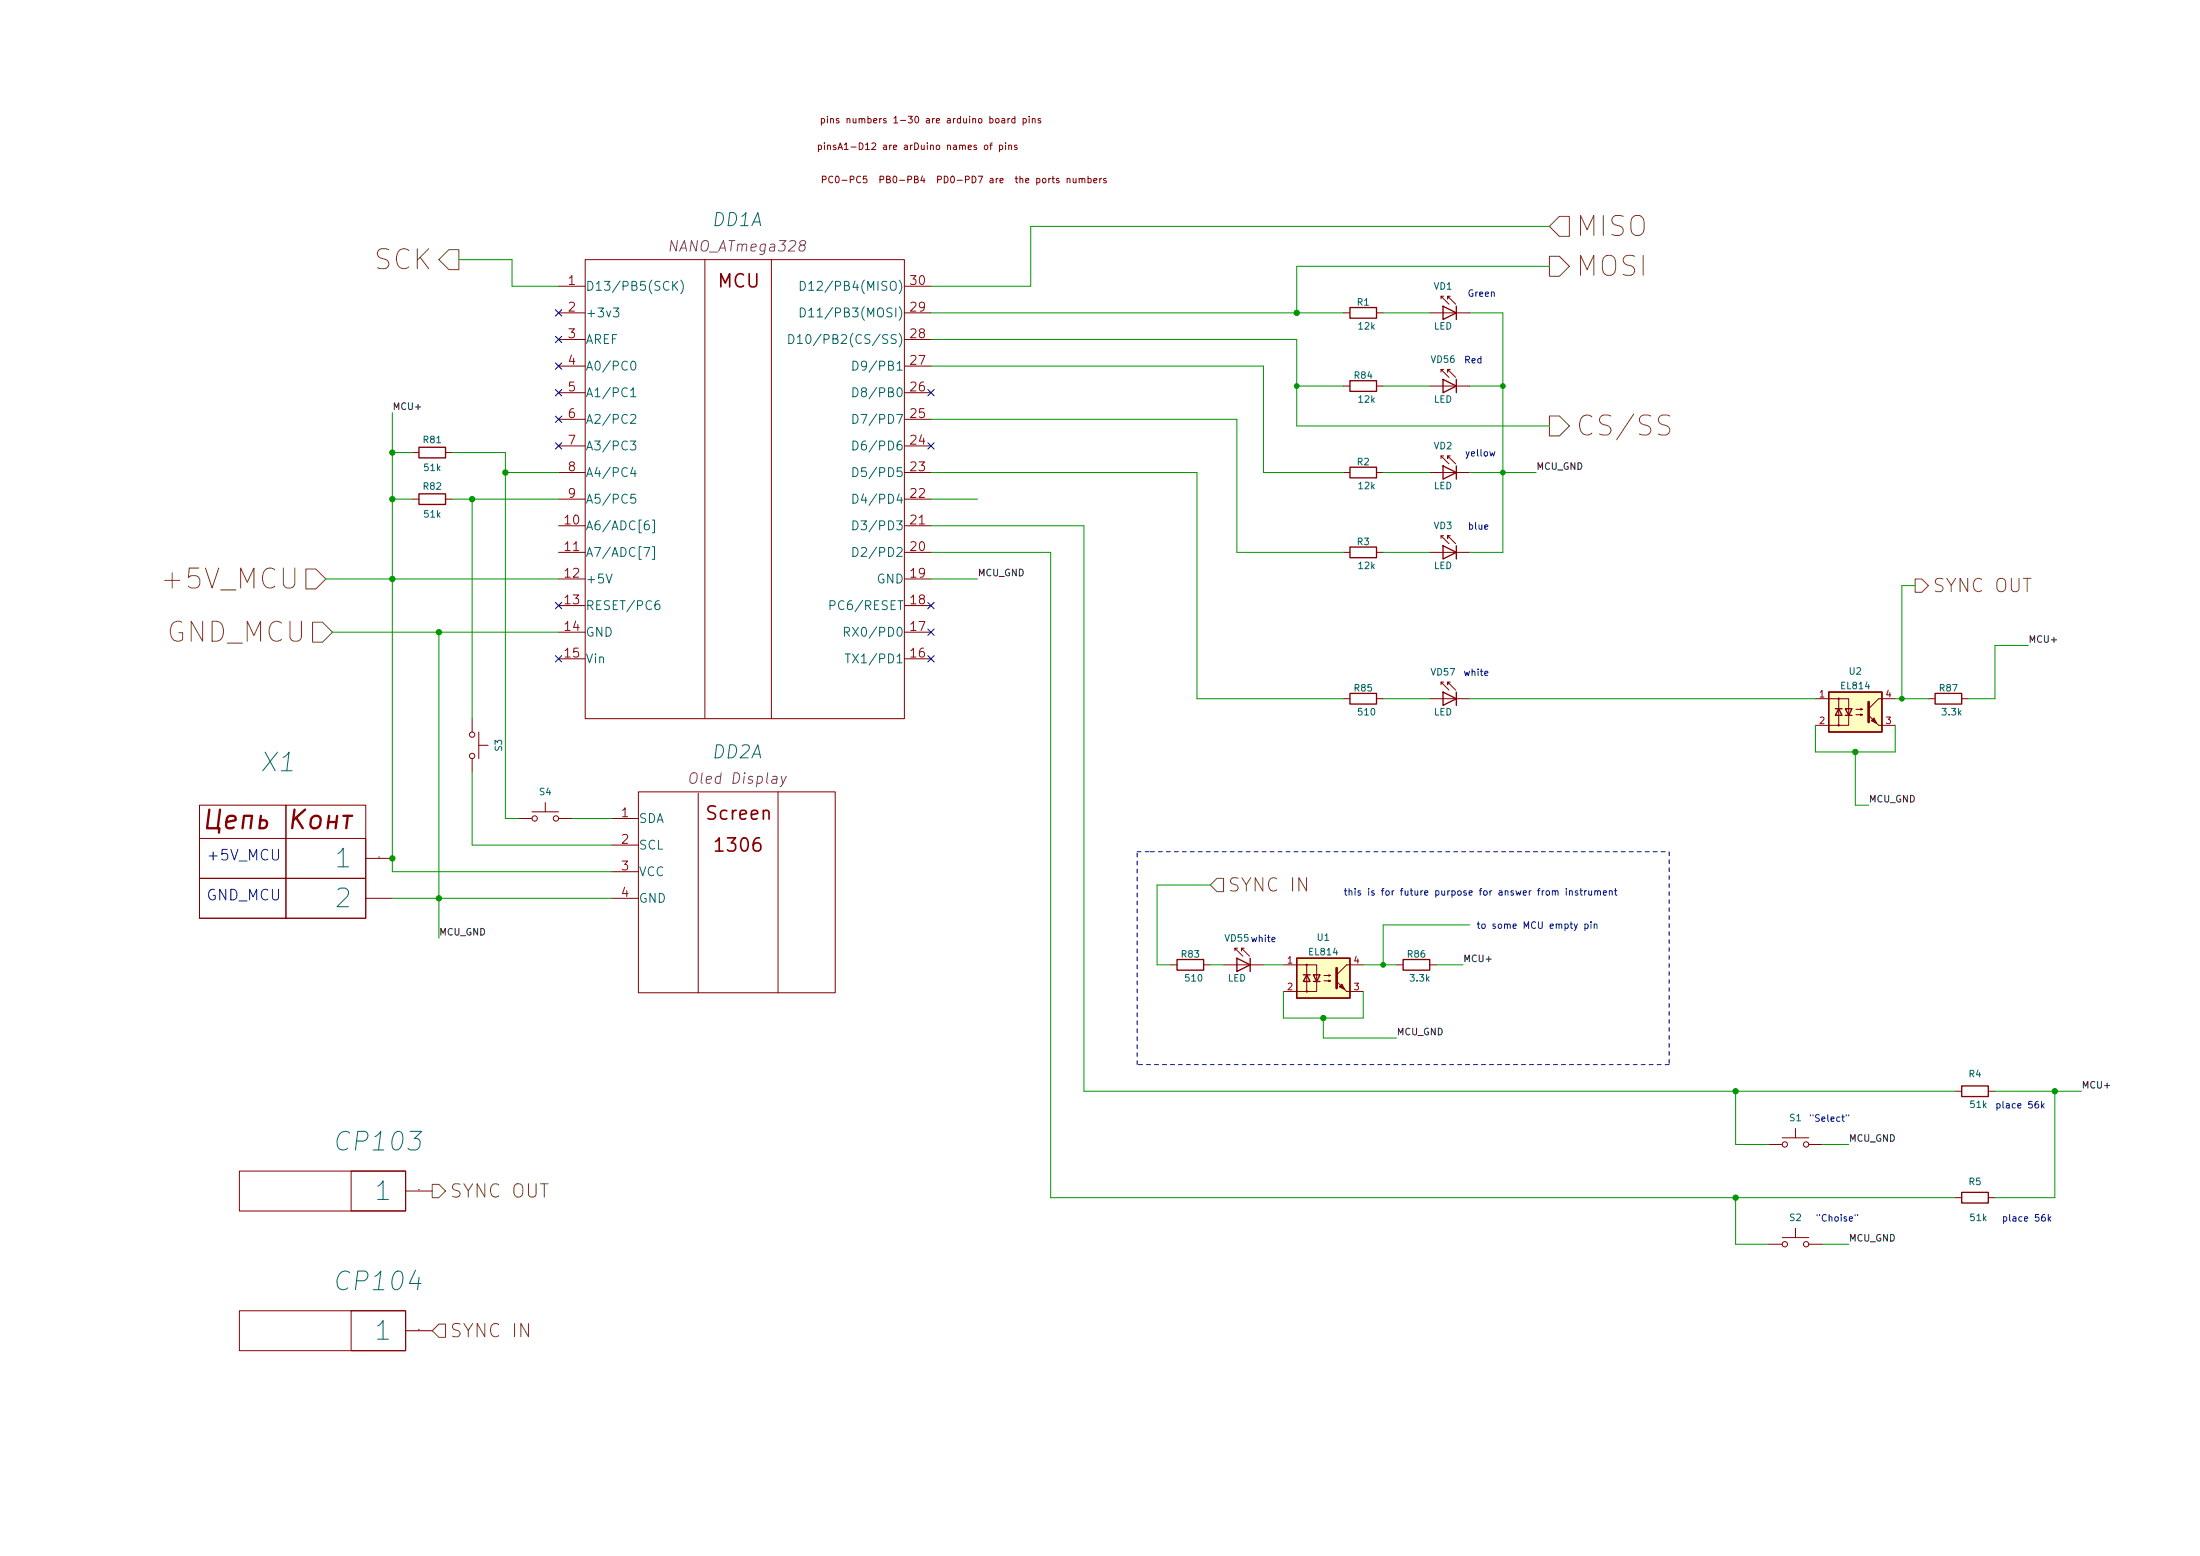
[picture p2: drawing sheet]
<svg xmlns="http://www.w3.org/2000/svg" width="420mm" height="297mm" viewBox="0 0 420 297" stroke-linecap="round" stroke-linejoin="round" font-family="sans-serif">
<g fill="none" stroke="#840000" stroke-width=".25">
<path d="M257.8 58.7h5.1v2h-5.1zM275.6 58.5l2.5 1.2-2.5 1.3zM278.1 58.5v2.5M257.8 72.7h5.1v2h-5.1zM275.6 72.4l2.5 1.3-2.5 1.3zM278.1 72.4v2.6M80 85.4h5.1v2h-5.1zM80 94.3h5.1v2h-5.1zM257.8 89.2h5.1v2h-5.1zM275.6 88.9l2.5 1.3-2.5 1.3zM278.1 88.9v2.6M257.8 104.4h5.1v2.1h-5.1z"/>
<path d="M275.6 104.2l2.5 1.2-2.5 1.3zM278.1 104.2v2.5M257.8 132.4h5.1v2h-5.1zM275.6 132.1l2.5 1.3-2.5 1.3zM278.1 132.1v2.6M349.2 132.1h10.2v7.6h-10.2zM350.5 135.3h1.3M351.2 135.3l.6 1.3h-1.3zM352.4 135.3h1.3l-.6 1.3zM352.4 136.6h1.3M369.6 132.4h5v2h-5zM224.8 183.2h5.1v2h-5.1z"/>
<path d="M236.2 182.9l2.6 1.3-2.6 1.3zM238.8 182.9v2.6M247.6 182.9h10.2v7.6h-10.2zM248.9 186.1h1.3M249.6 186.1l.6 1.3h-1.3zM250.8 186.1h1.3l-.6 1.3zM250.8 187.4h1.3M268 183.2h5v2h-5zM374.6 207.3h5.1v2h-5.1zM374.6 227.6h5.1v2.1h-5.1z"/>
</g>
<g fill="none" stroke="#840000" stroke-width=".19">
<path d="M156.3 27.8l.4-.1 .2 .2-.1 .6h-.5M156.3 27.7v1.3M156.9 22.7l.3-.1 .3 .3-.1 .5h-.5M156.9 22.6v1.3M157.1 34.3l.6-.1 .1-.1-.1-.3-.6-.2v1.3M157.4 27.3v.1M157.4 27.7v.9M158 22.2v.1M158 22.6v.9M158.1 27.8l.1-.1 .3 .1 .1 .8M158.1 27.7v.9M158.6 22.7l.2-.1 .3 .1 .1 .8"/>
<path d="M158.6 22.6v.9M159.1 33.8a.6 .6 0 0 0-.9 .4 .6 .6 0 0 0 .6 .7l.3-.1M159.7 33.7l.1-.1a.68 .68 0 0 1 .5 .7 .68 .68 0 0 1-.5 .6 .84 .84 0 0 1-.1-1.2zM160.8 34.4h1M190.9 27.8l.4-.1 .2 .2-.1 .6h-.5M190.9 27.7v1.3M192 27.3v.1M192 27.7v.9M192.6 27.8l.2-.1 .3 .1 .1 .8M192.6 27.7v.9M193.8 22.7l-.3-.1-.3 .3 .1 .5h.5M193.8 22.2v1.3"/>
<path d="M194.2 27.8l-.3-.1-.2 .2 .1 .2 .4 .1v.3h-.5M195.4 22.7l.4-.1 .2 .3-.1 .5h-.5M195.4 22.6v1.3M196.5 22.2v.1M196.5 22.6v.9M197.2 22.7l.1-.1 .3 .1 .1 .8M197.2 22.6v.9M198.7 22.7l-.3-.1-.2 .2 .1 .2 .4 .1v.3h-.5M205 34.1v.7l.3 .1 .2-.1M205.5 34.1v.8M206.1 34.2l.2-.1h.3v.8M206.1 34.1v.8"/>
<path d="M206.6 34.2l.2-.1h.3l.1 .8M207.8 34.1h.4l.2 .2-.1 .5h-.5M207.8 33.6v1.3M208.9 34.5l.6-.1-.1-.3h-.3l-.2 .1v.6h.5M210 34.1v.8M210.4 34.1l-.4 .2M211.2 34.1h-.3l-.1 .1v.2l.4 .1v.3h-.4M106.7 59.7h5.1M106.7 54.6h5.1M111.8 49.6h60.9v87.6h-60.9zM134.6 49.6v87.6M147.3 49.6v87.6"/>
<path d="M172.7 59.7h5.1M172.7 54.6h5.1M256.5 59.7h1.3M262.9 59.7h1.3M273 59.7h7.7M275.2 57.1v-.5l1.5 1.5M275.2 56.6h.5M277 56.6h-.5v.5v-.5l1.5 1.5M106.7 75h5.1M106.7 69.9h5.1M106.7 64.8h5.1M172.7 75h5.1"/>
<path d="M172.7 69.9h5.1M172.7 64.8h5.1M256.5 73.7h1.3M262.9 73.7h1.3M273 73.7h7.7M275.2 71v-.5l1.5 1.5M275.2 70.5h.5M277 70.5h-.5v.5v-.5l1.5 1.5M78.7 95.3h1.3M78.7 86.4h1.3M85.1 95.3h1.3M85.1 86.4h1.3"/>
<path d="M106.7 90.2h5.1M106.7 95.3h5.1M106.7 85.1h5.1M106.7 80h5.1M172.7 90.2h5.1M172.7 95.3h5.1M172.7 85.1h5.1M172.7 80h5.1M256.5 90.2h1.3M262.9 90.2h1.3M273 90.2h7.7M275.2 87.5v-.5l1.5 1.6"/>
<path d="M275.2 87h.5M277 87h-.5v.5v-.5l1.5 1.6M106.7 105.4h5.1M106.7 100.4h5.1M106.7 110.5h5.1M106.7 115.6h5.1M172.7 105.4h5.1M172.7 100.4h5.1M172.7 110.5h5.1M172.7 115.6h5.1M256.5 105.4h1.3M262.9 105.4h1.3"/>
<path d="M273 105.4h7.7M275.2 102.8v-.5l1.5 1.5M275.2 102.3h.5M277 102.3h-.5v.5v-.5l1.5 1.5M90.2 137.2v2.5M91.4 139.7v5.1M106.7 120.7h5.1M106.7 125.8h5.1M172.7 120.7h5.1M172.7 125.8h5.1M256.5 133.4h1.3M262.9 133.4h1.3"/>
<path d="M273 133.4h7.7M275.2 130.7v-.5l1.5 1.5M275.2 130.2h.5M277 130.2h-.5v.5v-.5l1.5 1.5M346.7 133.4h6.4v5.1h-6.4M351.2 133.4v5.1M354.5 136.4h1.2l-.4 .2v-.3l.4 .1M354.5 135.4h1.2l-.4 .1v-.2l.4 .1M358.8 138.5h3.1M361.9 133.4h-3.1l-1.9 1.9M368.3 133.4h1.3M374.6 133.4h1.3"/>
<path d="M36.3 157.5h.1M38.1 153.7h16.5v21.6h-16.5zM54.6 153.7h15.2v21.6h-15.2zM90.2 144.8v2.6M91.4 142.3h1.8M99.1 156.2h2.5M101.6 155h5.1M104.1 153.2v1.8M106.7 156.2h2.5M116.8 156.2h5.1M121.9 151.2h37.6v38.3h-37.6zM133.3 151.4v38.1"/>
<path d="M148.6 151.2v38.3M38.1 167.7h31.7v7.6h-31.7zM38.1 160.1h31.7v7.6h-31.7zM69.8 163.9h5.1M69.8 171.5h5.1M116.8 171.5h5.1M116.8 161.3h5.1M116.8 166.4h5.1M223.5 184.2h1.3M229.9 184.2h1.2M233.7 184.2h7.6M235.8 181.5v-.5l1.6 1.5"/>
<path d="M235.8 181h.5M237.6 181h-.5v.5v-.5l1.5 1.5M245.1 184.2h6.4v5.1h-6.4M249.6 184.2v5.1M252.9 187.2h1.2l-.4 .2v-.3l.4 .1M252.9 186.2h1.2l-.4 .1v-.2l.4 .1M257.2 189.3h3.1M260.3 184.2h-3.1l-1.9 1.9M266.7 184.2h1.3M273 184.2h1.3M337.8 218.5h2.6M340.4 217.2h5"/>
<path d="M342.9 215.4v1.8M345.4 218.5h2.6M373.4 208.3h1.2M379.7 208.3h1.3M43.9 221h.1M45.7 223.6h31.8v7.6h-31.8zM67.1 223.6h10.4v7.6h-10.4zM77.5 227.4h5M337.8 237.5h2.6M340.4 236.3h5M342.9 234.5v1.8M345.4 237.5h2.6"/>
<path d="M373.4 228.6h1.2M379.7 228.6h1.3M43.9 247.7h.1M45.7 250.2h31.8v7.6h-31.8zM67.1 250.2h10.4v7.6h-10.4zM77.5 254h5"/>
<circle cx="351.2" cy="133.4" r=".13"/>
<circle cx="351.2" cy="138.5" r=".13"/>
<circle cx="90.2" cy="144.3" r=".51"/>
<circle cx="90.2" cy="140.2" r=".51"/>
<circle cx="102.1" cy="156.2" r=".51"/>
<circle cx="106.2" cy="156.2" r=".51"/>
<circle cx="249.6" cy="184.2" r=".13"/>
<circle cx="249.6" cy="189.3" r=".13"/>
<circle cx="340.9" cy="218.5" r=".51"/>
<circle cx="344.9" cy="218.5" r=".51"/>
<circle cx="340.9" cy="237.5" r=".51"/>
<circle cx="344.9" cy="237.5" r=".51"/>
</g>
<g fill="none" stroke="#840000" stroke-width=".44">
<path d="M40 154.6l-.5 3.5h2.4l-.1 .9M42 154.6l-.4 3.5M43.2 156.9l1.8-.3-.1-.7-.3-.2h-.7l-.4 .2-.2 .3-.1 1.4 .1 .3 .3 .2h.7l.3-.2M46.3 158.1l.3-2.4h1.5l-.3 2.4M49.8 155.7l-.3 2.4h.9a.91 .91 0 0 0 .5-1.3l-.3-.2h-.9M56.2 154.6l-.4 3.5M56.6 156.1l1.2 2M58.3 154.6l-2.3 2M59.6 156.1a.92 .92 0 0 1 .9-.4 .92 .92 0 0 1 .8 .7l-.2 1a.97 .97 0 0 1-.9 .7 .97 .97 0 0 1-.9-.7l.1-1zM62.7 156.9h1.5M62.9 155.7l-.3 2.4M64.4 155.7l-.3 2.4"/>
<path d="M65.6 155.7h1.7M66.4 155.7l-.3 2.4"/>
</g>
<path d="M72.4 163.6h.1M80 227.1h.1M80 253.8h.1" fill="none" stroke="#a90000" stroke-width=".19"/>
<g fill="#ffffc2" stroke="#ffffc2" stroke-width=".19">
<path d="M349.2 132.1h10.2v7.6h-10.2z"/>
<path d="M247.6 182.9h10.2v7.6h-10.2z"/>
</g>
<g fill="#840000" stroke="#840000" stroke-width=".19">
<path d="M356.9 136.6l1.9 1.9z"/>
<path d="M357.4 137.6l.5-.5 .5 1z"/>
<path d="M255.3 187.4l1.9 1.9z"/>
<path d="M255.8 188.4l.5-.5 .5 1z"/>
</g>
<path d="M356.9 134v3.8M255.3 184.8v3.8" fill="none" stroke="#840000" stroke-width=".51"/>
<path d="M132 147.8a.69 .69 0 0 1 1.1 0 1.48 1.48 0 0 1-.6 1.7l-.5-.1a1.5 1.5 0 0 1 0-1.6zM150.2 148.2l-.9 1.8-.3 .2" fill="none" stroke="#840084" stroke-width=".19"/>
<g fill="none" stroke="#006464" stroke-width=".19">
<path d="M117.1 58.8h1.1l-.6 .6 .5 .2v.7l-.2 .2h-.5l-.3-.2M128.5 53.7v1.7M128.7 54.4l.7 1M129.4 53.7l-.9 1M130 53.5a1.95 1.95 0 0 1 0 2.6M152.8 58.8a.86 .86 0 0 1 1 .8 .86 .86 0 0 1-1 .9zM152.8 53.7a.86 .86 0 0 1 1 .9 .86 .86 0 0 1-1 .8zM154.5 59.3l.4-.5v1.7M154.5 54.2l.4-.5v1.7M154.5 55.4h.9M120.5 74.5l.4-.5v1.7M120.5 79.3l.2-.2h.4l.2 .2 .1 .3-.1 .2-.9 1h1"/>
<path d="M120.5 75.7h.9M120.6 69.1l.3-.1a.92 .92 0 0 1 .4 1.5l-.3 .2a.92 .92 0 0 1-.4-1.6zM150.7 63.9a.86 .86 0 0 1 .9 .8 .86 .86 0 0 1-.9 .9zM152.3 64.4l.5-.5v1.7M152.3 65.6h.9M154.5 60.5h.9M162.9 79.1a.86 .86 0 0 1 1 .9 .86 .86 0 0 1-1 .8zM162.9 74a.86 .86 0 0 1 1 .9 .86 .86 0 0 1-1 .8zM162.9 69a.86 .86 0 0 1 1 .8 .86 .86 0 0 1-1 .9zM120.4 84.2h1l-.5 .6 .4 .2v.7l-.2 .2h-.5l-.2-.2M120.9 89.2l-.4 1.2h1M121.3 89.8v1.2"/>
<path d="M121.3 94.4h-.8v.8l.2-.2 .6 .1 .1 .2-.1 .6-.2 .2h-.4l-.2-.2M123.9 99.4a.67 .67 0 0 0-.9 .8v.6l.2 .3h.5l.2-.1 .1-.6-.1-.2-.5-.1-.4 .3M124.6 99.3h.4v2.4h-.4M162.9 99.4a.86 .86 0 0 1 1 .9 .86 .86 0 0 1-1 .8zM162.9 94.4a.86 .86 0 0 1 1 .8 .86 .86 0 0 1-1 .9zM162.9 89.3a.86 .86 0 0 1 1 .8 .86 .86 0 0 1-1 .9zM162.9 84.2a.86 .86 0 0 1 1 .8 .86 .86 0 0 1-1 .9zM115.8 109.6l.5 1.7 .6-1.7M123 104.5h1.1l-.7 1.7M124.6 104.4h.4v2.4h-.4M125.9 114.7a.67 .67 0 0 0-.8 .7v.7l.1 .2 .5 .1 .3-.2v-.6l-.1-.2-.5-.1-.3 .3M158.5 115.6l.8-.1 .2-.3-.1-.4-.2-.1h-.7v1.7"/>
<path d="M162.9 104.5a.86 .86 0 0 1 1 .9 .86 .86 0 0 1-1 .8zM161.3 120.6h.8l.1-.3v-.4l-.3-.1h-.6v1.7M161.4 124.8h1M161.7 120.6l.5 .9M161.9 124.8v1.7"/>
</g>
<path d="M85.7 47.7h1.9v3.8h-1.9l-1.9-1.9zM295.9 48.9h1.9l1.9 1.9-1.9 1.9h-1.9zM297.8 41.3h1.9v3.8h-1.9l-1.9-1.9zM295.9 79.4h1.9l1.9 1.9-1.9 1.9h-1.9zM318.9 79.4l-.5-.2h-1a.92 .92 0 0 0-.7 .9 .92 .92 0 0 0 .7 .9 1.39 1.39 0 0 1 1.5 1 .97 .97 0 0 1-.7 1h-.9l-.6-.1M58.4 108.6h1.9l1.9 1.9-1.9 1.9h-1.9zM59.7 118.8h1.9l1.9 1.9-1.9 1.9h-1.9zM365.8 110.5h1.2l1.3 1.3-1.3 1.3h-1.2zM232.4 167.7h1.3v2.5h-1.3l-1.3-1.3zM82.5 226.1h1.3l1.3 1.3-1.3 1.2h-1.3zM83.8 252.8h1.3v2.5h-1.3l-1.3-1.3z" fill="none" stroke="#725600" stroke-width=".19"/>
<g fill="none" stroke="#0000c2" stroke-width=".19">
<path d="M299.1 169.6v.1M299.1 170v.9M299.7 170.2l.2-.2 .3 .1 .1 .8M299.7 170v.9M301.3 170.1l-.3-.1-.2 .2 .1 .2 .4 .1v.3h-.5M301.7 170h.5M301.9 169.6v1.1l.3 .2M302.6 170v.9M302.7 176.5l.4-.1 .2 .2-.1 .6h-.5M302.7 176.4v1.3M303 170l-.4 .3M303.4 170l.1 .8 .3 .1 .2-.1"/>
<path d="M303.8 176v.1M303.8 176.4v.8M304 170v.9M304.5 176.5l.1-.1 .3 .1 .1 .7M304.5 176.4v.8M304.6 170.2l.2-.2 .3 .1v.8M304.6 170v.9M305.1 170.2l.2-.2 .3 .1 .1 .8M306.2 170.5l.6-.2v-.2l-.4-.1-.2 .2 .1 .6h.5M307.4 170.2l.1-.2 .3 .1 .1 .8M307.4 170v.9M308.3 170h.5"/>
<path d="M308.5 169.6v1.1l.3 .2M351.7 213.2h.5M351.9 212.8v1.1l.3 .2M352.6 212.8v.2M353.1 212.8v.2M389.2 210.3h-.3l-.2 .3-.1 .7 .3 .2 .4-.1 .1-.4-.2-.2-.3-.1-.3 .3M389.9 210.3v1.2M390 211l.4 .5M390.4 210.7l-.5 .5M354.3 231.8v.3M354.8 231.8v.3M390.5 231.8l-.4 .1-.1 .2-.1 .8 .2 .2 .5-.1v-.4l-.1-.2-.4-.1-.2 .3"/>
<path d="M391.2 231.8v1.3M391.3 232.6l.4 .5M391.7 232.3l-.5 .5"/>
</g>
<path d="M217.2 162.6h2.5M219.7 162.6h99.1M318.8 162.6v40.6M217.2 203.2v-40.6M318.8 203.2h-101.6" fill="none" stroke="#0000c2" stroke-width=".19" stroke-dasharray=".8 .8"/>
<g fill="none" stroke="#009600" stroke-width=".19">
<path d="M87.6 49.6h10.2v5h8.9M177.8 59.7h78.7M264.2 59.7h8.8M280.7 59.7h6.3v45.7h-6.3M295.9 43.2h-99.1v11.4h-19M295.9 50.8h-48.3v8.9M74.9 78.8v87.6h41.9M177.8 69.9h63.5v20.3h15.2M177.8 64.8h69.8v16.5h48.3M247.6 73.7h8.9M264.2 73.7h8.8M280.7 73.7h6.3"/>
<path d="M74.9 95.3h3.8M74.9 86.4h3.8M86.4 95.3h20.3M86.4 86.4h10.1v69.8h2.6M90.2 95.3v41.9M96.5 90.2h10.2M177.8 95.3h8.9M177.8 90.2h50.8v43.2h27.9M177.8 80h58.4v25.4h20.3M264.2 90.2h8.8M280.7 90.2h12.7M62.2 110.5h44.5"/>
<path d="M177.8 110.5h8.9M177.8 100.4h29.2v107.9h166.4M177.8 105.4h22.9v123.2h172.7M264.2 105.4h8.8M365.8 111.8h-2.6v21.6M63.5 120.7h43.2M83.8 120.7v58.4M264.2 133.4h8.8M280.7 133.4h66M346.7 138.5v5h15.2v-5M361.9 133.4h6.4M387.3 123.2h-6.3v10.2h-5.1"/>
<path d="M90.2 147.4v13.9h26.6M109.2 156.2h7.6M354.3 143.5v10.2h2.6M74.9 171.5h41.9M231.1 168.9h-10.1v15.3h2.5M280.7 176.6h-16.5v7.6M231.1 184.2h2.6M241.3 184.2h3.8M245.1 189.3v5h15.2v-5M252.7 194.3v3.9h14M260.3 184.2h6.4M274.3 184.2h5.1"/>
<path d="M331.5 208.3v10.2h6.3M348 218.5h5.1M381 208.3h16.5M392.4 208.3v20.3h-11.4M331.5 228.6v8.9h6.3M348 237.5h5.1"/>
</g>
<g fill="none" stroke="#000084" stroke-width=".19">
<path d="M106.1 59.1l1.2 1.2M107.3 59.1l-1.2 1.2M106.1 74.4l1.2 1.2M106.1 79.4l1.2 1.3M106.1 64.2l1.2 1.2M106.1 69.3l1.2 1.2M107.3 74.4l-1.2 1.2M107.3 79.4l-1.2 1.3M107.3 64.2l-1.2 1.2M107.3 69.3l-1.2 1.2M177.2 74.4l1.2 1.2M178.4 74.4l-1.2 1.2"/>
<path d="M106.1 84.5l1.2 1.2M107.3 84.5l-1.2 1.2M177.2 84.5l1.2 1.2M178.4 84.5l-1.2 1.2M106.1 115l1.2 1.2M107.3 115l-1.2 1.2M177.2 115l1.2 1.2M178.4 115l-1.2 1.2M106.1 125.2l1.2 1.2M107.3 125.2l-1.2 1.2M177.2 120.1l1.2 1.2M177.2 125.2l1.2 1.2"/>
<path d="M178.4 120.1l-1.2 1.2M178.4 125.2l-1.2 1.2"/>
</g>
<g fill="#009600" stroke="#009600" stroke-width=".19">
<circle cx="74.9" cy="95.3" r=".51"/>
<circle cx="74.9" cy="110.5" r=".51"/>
<circle cx="90.2" cy="95.3" r=".51"/>
<circle cx="96.5" cy="90.2" r=".51"/>
<circle cx="74.9" cy="86.4" r=".51"/>
<circle cx="83.8" cy="120.7" r=".51"/>
<circle cx="83.8" cy="171.5" r=".51"/>
<circle cx="74.9" cy="163.9" r=".51"/>
<circle cx="247.7" cy="59.7" r=".51"/>
<circle cx="247.6" cy="73.7" r=".46"/>
<circle cx="287" cy="73.7" r=".46"/>
<circle cx="287" cy="90.2" r=".46"/>
<circle cx="354.3" cy="143.5" r=".51"/>
<circle cx="363.2" cy="133.4" r=".46"/>
<circle cx="331.5" cy="208.3" r=".51"/>
<circle cx="392.4" cy="208.3" r=".51"/>
<circle cx="331.5" cy="228.6" r=".51"/>
<circle cx="264.2" cy="184.2" r=".46"/>
<circle cx="252.7" cy="194.3" r=".51"/>
</g>
<g font-size="5.3" fill="#725600">
<text x="300.9" y="45.1">MISO</text>
<text x="71.5" y="51.5">SCK</text>
<text x="300.9" y="52.7">MOSI</text>
<text x="300.9" y="83.2">CS/SS</text>
<text x="32.7" y="112.4">+5V_MCU</text>
<text x="31.7" y="122.6">GND_MCU</text>
</g>
<g font-size="5" fill="#006464">
<text x="50.4" y="147.3">X1</text>
<text x="64.6" y="165.6">1</text>
<text x="64.6" y="173.3">2</text>
<text x="64.9" y="219.7">CP103</text>
<text x="72.2" y="229.1">1</text>
<text x="64.9" y="246.4">CP104</text>
<text x="72.2" y="255.8">1</text>
</g>
<g font-size="3.5" fill="#006464">
<text x="136.2" y="43.2">DD1A</text>
<text x="136.2" y="144.8">DD2A</text>
</g>
<g font-size="3.5" fill="#840000">
<text x="137.1" y="54.9">MCU</text>
<text x="135.2" y="156.5">Screen</text>
<text x="137.1" y="162.6">1306</text>
</g>
<g font-size="3.5" fill="#725600">
<text x="369.1" y="113.1">SYNC OUT</text>
<text x="234.4" y="170.2">SYNC IN</text>
<text x="85.9" y="228.6">SYNC OUT</text>
<text x="85.9" y="255.3">SYNC IN</text>
</g>
<g font-size="2.8" fill="#840084">
<text x="128.2" y="48">NANO_ATmega328</text>
<text x="132.5" y="149.6">Oled Display</text>
</g>
<g font-size="2.8" fill="#0000c2">
<text x="39.4" y="164.3">+5V_MCU</text>
<text x="39.4" y="171.9">GND_MCU</text>
</g>
<g font-size="2.4" fill="#a90000">
<text x="108.6" y="54.4">1</text>
<text x="108.6" y="59.5">2</text>
<text x="173.9" y="59.5">29</text>
<text x="173.9" y="54.4">30</text>
<text x="108.6" y="64.6">3</text>
<text x="173.9" y="64.6">28</text>
<text x="108.6" y="69.6">4</text>
<text x="173.9" y="69.6">27</text>
<text x="108.6" y="74.7">5</text>
<text x="173.9" y="74.7">26</text>
<text x="108.6" y="79.8">6</text>
<text x="173.9" y="79.8">25</text>
<text x="108.6" y="84.9">7</text>
<text x="108.6" y="90">8</text>
<text x="173.9" y="90">23</text>
<text x="173.9" y="84.9">24</text>
<text x="108.6" y="95">9</text>
<text x="173.9" y="95">22</text>
<text x="107.9" y="100.1">10</text>
<text x="173.9" y="100.1">21</text>
<text x="107.9" y="105.2">11</text>
<text x="173.9" y="105.2">20</text>
<text x="107.9" y="110.3">12</text>
<text x="173.9" y="110.3">19</text>
<text x="107.9" y="115.4">13</text>
<text x="173.9" y="115.4">18</text>
<text x="107.9" y="120.4">14</text>
<text x="107.9" y="125.5">15</text>
<text x="173.9" y="125.5">16</text>
<text x="173.9" y="120.4">17</text>
<text x="118.7" y="156">1</text>
<text x="118.7" y="161.1">2</text>
<text x="118.7" y="166.2">3</text>
<text x="118.7" y="171.2">4</text>
</g>
<g font-size="2.4" fill="#006464">
<text x="111.8" y="55.5">D13/PB5(SCK)</text>
<text x="155.4" y="55.5">D12/PB4(MISO)</text>
<text x="111.8" y="60.6">+3v3</text>
<text x="111.8" y="65.7">AREF</text>
<text x="154.4" y="65.7">D10/PB2(CS/SS)</text>
<text x="155.4" y="60.6">D11/PB3(MOSI)</text>
<text x="111.8" y="70.7">A0/PC0</text>
<text x="164.4" y="70.7">D9/PB1</text>
<text x="111.8" y="75.8">A1/PC1</text>
<text x="164.4" y="75.8">D8/PB0</text>
<text x="111.8" y="80.9">A2/PC2</text>
<text x="164.4" y="80.9">D7/PD7</text>
<text x="111.8" y="86">A3/PC3</text>
<text x="164.4" y="86">D6/PD6</text>
<text x="111.8" y="91.1">A4/PC4</text>
<text x="164.4" y="91.1">D5/PD5</text>
<text x="111.8" y="101.2">A6/ADC[6]</text>
<text x="111.8" y="96.1">A5/PC5</text>
<text x="164.4" y="101.2">D3/PD3</text>
<text x="164.4" y="96.1">D4/PD4</text>
<text x="111.8" y="106.3">A7/ADC[7]</text>
<text x="164.4" y="106.3">D2/PD2</text>
<text x="111.8" y="111.4">+5V</text>
<text x="167.4" y="111.4">GND</text>
<text x="111.8" y="116.5">RESET/PC6</text>
<text x="159.5" y="116.5">PC6/RESET</text>
<text x="111.8" y="121.5">GND</text>
<text x="162.8" y="121.5">RX0/PD0</text>
<text x="111.8" y="126.6">Vin</text>
<text x="163.1" y="126.6">TX1/PD1</text>
<text x="121.9" y="157.1">SDA</text>
<text x="121.9" y="162.2">SCL</text>
<text x="121.9" y="167.3">VCC</text>
<text x="121.9" y="172.3">GND</text>
</g>
<g font-size="1.8" fill="#840000">
<text x="160.2" y="23.5">pins numbers 1-30 are arduino board pins</text>
<text x="159" y="28.6">pinsA1-D12 are arDuino names of pins</text>
<text x="162.1" y="35">PC0-PC5 PB0-PB4 PD0-PD7 are the ports numbers</text>
</g>
<g font-size="1.8" fill="#006464">
<text x="259.2" y="58.3">R1</text>
<text x="273.9" y="55.3">VD1</text>
<text x="259.5" y="62.9">12k</text>
<text x="273.8" y="62.9">LED</text>
<text x="273.4" y="69.3">VD56</text>
<text x="258.7" y="72.3">R84</text>
<text x="259.5" y="76.9">12k</text>
<text x="273.8" y="76.9">LED</text>
<text x="80.9" y="84.6">R81</text>
<text x="81.1" y="89.9">51k</text>
<text x="259.2" y="88.8">R2</text>
<text x="273.9" y="85.8">VD2</text>
<text x="80.9" y="93.5">R82</text>
<text x="259.5" y="93.4">12k</text>
<text x="273.8" y="93.4">LED</text>
<text x="81.1" y="98.8">51k</text>
<text x="273.9" y="101">VD3</text>
<text x="259.2" y="104">R3</text>
<text x="259.5" y="108.6">12k</text>
<text x="273.8" y="108.6">LED</text>
<text x="258.7" y="132">R85</text>
<text x="273.4" y="128.9">VD57</text>
<text x="351.7" y="131.6">EL814</text>
<text x="353.2" y="128.8">U2</text>
<text x="370.5" y="132">R87</text>
<text x="259.5" y="136.6">510</text>
<text x="273.8" y="136.6">LED</text>
<text x="371" y="136.6">3.3k</text>
<text x="95.9" y="143.4" transform="rotate(-90 95.9 143.4)">S3</text>
<text x="103.1" y="151.8">S4</text>
<text x="251.6" y="179.6">U1</text>
<text x="225.7" y="182.8">R83</text>
<text x="250.1" y="182.4">EL814</text>
<text x="268.9" y="182.8">R86</text>
<text x="226.5" y="187.4">510</text>
<text x="234.5" y="187.4">LED</text>
<text x="269.4" y="187.4">3.3k</text>
<text x="376.1" y="205.6">R4</text>
<text x="341.8" y="214">S1</text>
<text x="376.3" y="211.5">51k</text>
<text x="376.1" y="226.2">R5</text>
<text x="341.8" y="233.1">S2</text>
<text x="376.3" y="233.1">51k</text>
</g>
<g font-size="1.8" fill="#0000c2">
<text x="280.6" y="56.6">Green</text>
<text x="279.9" y="69.3">Red</text>
<text x="280.3" y="87.1">yellow</text>
<text x="280.8" y="101.1">blue</text>
<text x="280" y="129">white</text>
<text x="256.5" y="170.9">this is for future purpose for answer from instrument</text>
<text x="234" y="179.7">VD55 white</text>
<text x="281.9" y="177.3">to some MCU empty pin</text>
<text x="345.4" y="214.1">&quot;Select&quot;</text>
<text x="381" y="211.6">place 56k</text>
<text x="346.7" y="233.2">&quot;Choise&quot;</text>
<text x="382.3" y="233.2">place 56k</text>
</g>
<g font-size="1.8" fill="#0f0f0f">
<text x="74.9" y="78.2">MCU+</text>
<text x="293.4" y="89.7">MCU_GND</text>
<text x="186.7" y="110">MCU_GND</text>
<text x="387.3" y="122.7">MCU+</text>
<text x="356.9" y="153.2">MCU_GND</text>
<text x="83.8" y="178.6">MCU_GND</text>
<text x="279.4" y="183.6">MCU+</text>
<text x="266.7" y="197.6">MCU_GND</text>
<text x="397.5" y="207.8">MCU+</text>
<text x="353.1" y="217.9">MCU_GND</text>
<text x="353.1" y="237">MCU_GND</text>
</g>
<g font-size="1.8" fill="#a90000">
<text x="347.5" y="133.1">1</text>
<text x="360.2" y="133.1">4</text>
<text x="347.5" y="138.2">2</text>
<text x="360.2" y="138.2">3</text>
<text x="245.9" y="183.9">1</text>
<text x="258.6" y="183.9">4</text>
<text x="245.9" y="189">2</text>
<text x="258.6" y="189">3</text>
</g>
</svg>
